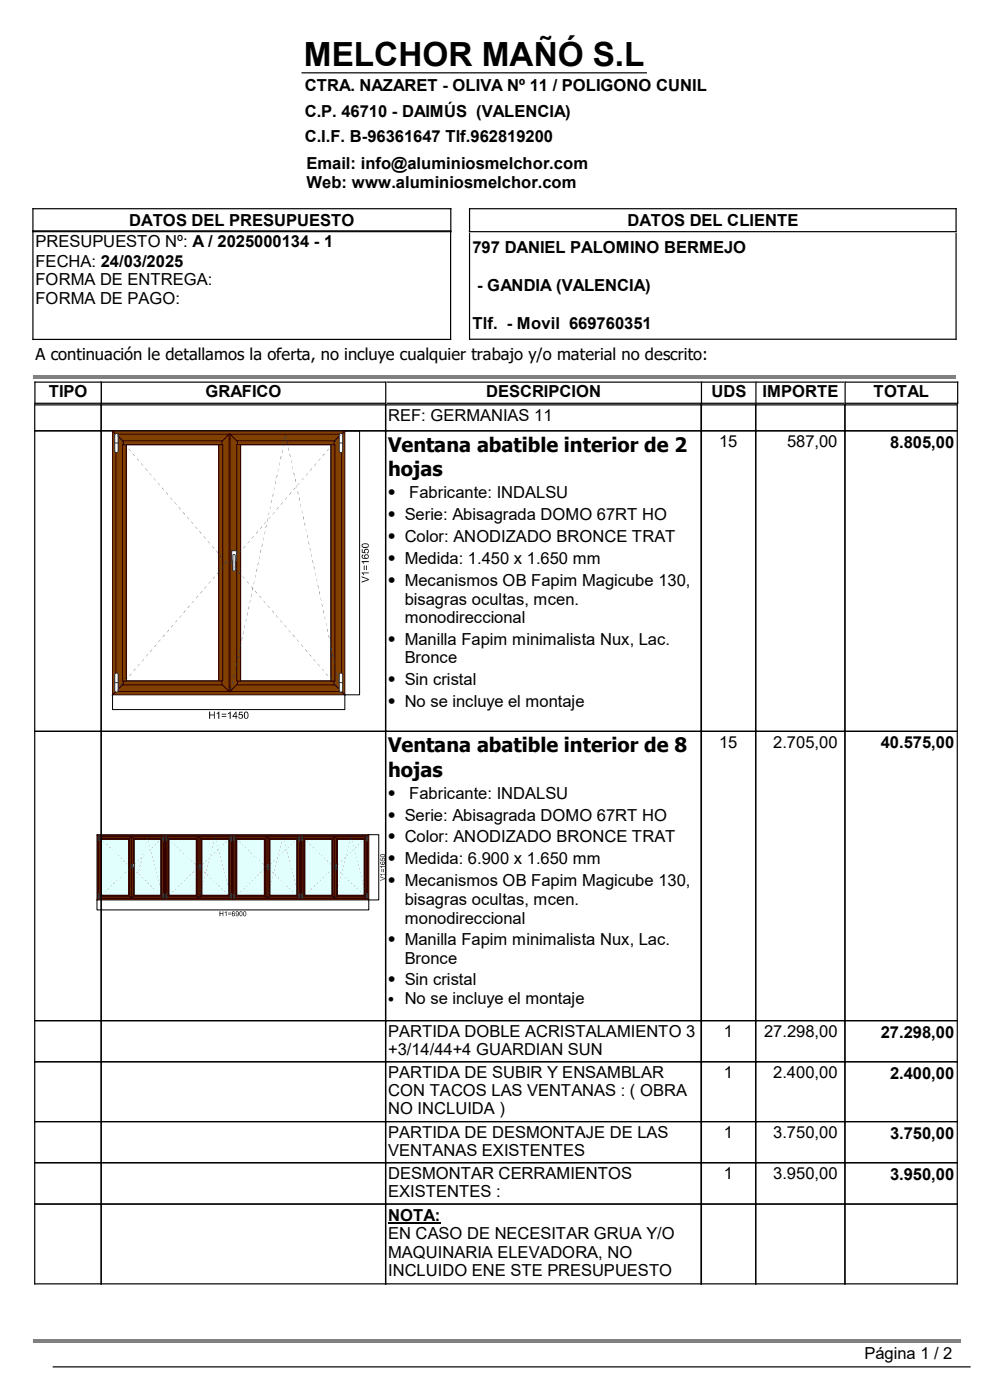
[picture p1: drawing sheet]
<svg xmlns="http://www.w3.org/2000/svg" width="210mm" height="297mm" viewBox="0 0 210 297" stroke-linecap="round" stroke-linejoin="round" font-family="sans-serif">
<path d="M99.6 49h103.2v23h-103.2z" fill="none" stroke="#000" stroke-width=".25"/>
<path d="M99.5 44.2h103.4v5.1h-103.4z" fill="#fff"/>
<path d="M99.6 44.3h103.2v4.8h-103.2z" fill="none" stroke="#000" stroke-width=".25"/>
<path d="M64 7.3h73.2v8.3h-73.2z" fill="#fff"/>
<path d="M64.1 15.5h73" fill="none" stroke="#000" stroke-width=".25"/>
<g fill="#fff">
<path d="M64.1 15.7h137.1v5.3h-137.1z"/>
<path d="M64.1 21.3h137.1v5.3h-137.1z"/>
<path d="M64.1 26.6h137.1v5.3h-137.1z"/>
</g>
<path d="M7 79.6h195.7v.8h-195.7z" fill="#808080"/>
<path d="M7.2 80.1h195.2" fill="none" stroke="#808080" stroke-width=".51"/>
<path d="M6.9 44.2h88.9v5.1h-88.9z" fill="#fff"/>
<path d="M7 49h88.6v23h-88.6v-27.7h88.6v4.8h-88.6M11.3 290h194.5" fill="none" stroke="#000" stroke-width=".25"/>
<path d="M7.3 80.9h14.3v4.8h-14.3z" fill="#fff"/>
<path d="M7.4 81.1h14.1v4.5h-14.1z" fill="none" stroke="#000" stroke-width=".25"/>
<path d="M148.7 80.9h11.8v4.8h-11.8z" fill="#fff"/>
<path d="M148.8 81.1h11.6v4.5h-11.6z" fill="none" stroke="#000" stroke-width=".25"/>
<path d="M81.7 80.9h67.2v4.8h-67.2z" fill="#fff"/>
<path d="M81.8 81.1h67v4.5h-67z" fill="none" stroke="#000" stroke-width=".25"/>
<path d="M160.2 80.9h19.2v4.8h-19.2z" fill="#fff"/>
<path d="M160.4 81.1h18.9v4.5h-18.9z" fill="none" stroke="#000" stroke-width=".25"/>
<path d="M179.2 80.9h24.1v4.8h-24.1z" fill="#fff"/>
<path d="M179.3 81.1h23.9v4.5h-23.9z" fill="none" stroke="#000" stroke-width=".25"/>
<path d="M21.4 80.9h60.6v4.8h-60.6z" fill="#fff"/>
<path d="M7.4 85.9h195.7v5.5h-195.7zM21.5 85.9v69.3h60.3v-69.3M21.5 81.1h60.3v4.5h-60.3zM81.8 85.9v5.5M148.7 85.9v5.5M148.8 85.9v5.5M160.3 85.9v5.5M179.2 85.9v5.5" fill="none" stroke="#000" stroke-width=".25"/>
<path d="M24.6 145.5h24M48.8 145.5h23.6" fill="none" stroke="#804000" stroke-width=".42"/>
<path d="M49.4 92.1h.2v54.6h-.2zM24.6 145.2h24v.5h-24zM48.8 145.2h23.6v.5h-23.6z" fill="none" stroke="#300" stroke-width=".21"/>
<path d="M49.5 92.1v54.6" fill="none" stroke="#804000" stroke-width=".21"/>
<path d="M47.8 93.2h1.9v52.4h-1.9z" fill="#804000"/>
<path d="M47.8 93.2h1.9v52.4h-1.9z" fill="none" stroke="#300" stroke-width=".21"/>
<path d="M25.5 145.8h46l1.7 1.6h-49.3z" fill="#804000"/>
<path d="M25.5 145.8h46l1.7 1.6h-49.3z" fill="none" stroke="#300" stroke-width=".21"/>
<path d="M71.5 93l1.7-1.6v56l-1.7-1.6z" fill="#804000"/>
<path d="M71.5 93l1.7-1.6v56l-1.7-1.6z" fill="none" stroke="#300" stroke-width=".21"/>
<path d="M23.9 91.4l1.6 1.6v52.8l-1.6 1.6z" fill="#804000"/>
<path d="M23.9 91.4l1.6 1.6v52.8l-1.6 1.6z" fill="none" stroke="#300" stroke-width=".21"/>
<path d="M23.9 91.4h49.3l-1.7 1.6h-46z" fill="#804000"/>
<path d="M23.9 91.4h49.3l-1.7 1.6h-46z" fill="none" stroke="#300" stroke-width=".21"/>
<path d="M48.8 92.1h23.6l-2.2 2.3h-19.1z" fill="#804000"/>
<path d="M48.8 92.1h23.6l-2.2 2.3h-19.1z" fill="none" stroke="#300" stroke-width=".21"/>
<path d="M48.8 92.1l2.3 2.3v50l-2.3 2.3z" fill="#804000"/>
<path d="M48.8 92.1l2.3 2.3v50l-2.3 2.3z" fill="none" stroke="#300" stroke-width=".21"/>
<path d="M72.4 92.1v54.6l-2.2-2.3v-50z" fill="#804000"/>
<path d="M72.4 92.1v54.6l-2.2-2.3v-50z" fill="none" stroke="#300" stroke-width=".21"/>
<path d="M51.1 144.4h19.1l2.2 2.3h-23.6z" fill="#804000"/>
<path d="M51.1 144.4h19.1l2.2 2.3h-23.6z" fill="none" stroke="#300" stroke-width=".21"/>
<path d="M24.6 92.1h24l-2.2 2.3h-19.6z" fill="#804000"/>
<path d="M24.6 92.1h24l-2.2 2.3h-19.6z" fill="none" stroke="#300" stroke-width=".21"/>
<path d="M24.6 92.1l2.2 2.3v50l-2.2 2.3z" fill="#804000"/>
<path d="M24.6 92.1l2.2 2.3v50l-2.2 2.3z" fill="none" stroke="#300" stroke-width=".21"/>
<path d="M26.8 144.4h19.6l2.2 2.3h-24z" fill="#804000"/>
<path d="M26.8 144.4h19.6l2.2 2.3h-24z" fill="none" stroke="#300" stroke-width=".21"/>
<path d="M48.6 92.1v54.6l-2.2-2.3v-50z" fill="#804000"/>
<path d="M48.6 92.1v54.6l-2.2-2.3v-50z" fill="none" stroke="#300" stroke-width=".21"/>
<path d="M50.4 144.5h20.5v.8h-20.5z" fill="#804000"/>
<path d="M50.4 144.5h20.5v.8h-20.5z" fill="none" stroke="#300" stroke-width=".21"/>
<path d="M70.2 94.3h.8v50.2h-.8z" fill="#804000"/>
<path d="M70.2 94.3h.8v50.2h-.8z" fill="none" stroke="#300" stroke-width=".21"/>
<path d="M50.4 93.5h20.5v.8h-20.5z" fill="#804000"/>
<path d="M50.4 93.5h20.5v.8h-20.5z" fill="none" stroke="#300" stroke-width=".21"/>
<path d="M50.2 94.3h.8v50.2h-.8z" fill="#804000"/>
<path d="M50.2 94.3h.8v50.2h-.8z" fill="none" stroke="#300" stroke-width=".21"/>
<path d="M46.4 94.3h.8v50.2h-.8z" fill="#804000"/>
<path d="M46.4 94.3h.8v50.2h-.8z" fill="none" stroke="#300" stroke-width=".21"/>
<path d="M26.2 144.5h20.9v.8h-20.9z" fill="#804000"/>
<path d="M26.2 144.5h20.9v.8h-20.9z" fill="none" stroke="#300" stroke-width=".21"/>
<path d="M26 94.3h.8v50.2h-.8z" fill="#804000"/>
<path d="M26 94.3h.8v50.2h-.8z" fill="none" stroke="#300" stroke-width=".21"/>
<path d="M26.2 93.5h20.9v.8h-20.9z" fill="#804000"/>
<path d="M26.2 93.5h20.9v.8h-20.9z" fill="none" stroke="#300" stroke-width=".21"/>
<path d="M24.5 92l.3-.1 .3 .4v3.4l-.3 .3h-.3l-.2-.3v-3.4z" fill="#fff"/>
<path d="M24.3 94h.8M24.5 92l.3-.1 .3 .4v3.4l-.3 .3h-.3l-.2-.3v-3.4z" fill="none" stroke="#333" stroke-width=".21"/>
<path d="M24.5 142.8h.4l.2 .3v3.4l-.3 .4-.5-.4v-3.4z" fill="#fff"/>
<path d="M24.3 144.8h.8M24.5 142.8h.4l.2 .3v3.4l-.3 .4-.5-.4v-3.4z" fill="none" stroke="#333" stroke-width=".21"/>
<path d="M49.1 116.8h1.1v2.1h-1.1z" fill="#fff"/>
<path d="M49.1 116.8h1.1v2.1h-1.1z" fill="none" stroke="#333" stroke-width=".21"/>
<path d="M49.4 117.8l.3-.2 .2 .3v3l-.2 .3-.3-.2z" fill="#fff"/>
<path d="M49.4 117.8l.3-.2 .2 .3v3l-.2 .3-.3-.2z" fill="none" stroke="#333" stroke-width=".21"/>
<path d="M72.1 142.8h.4l.2 .3v3.4l-.3 .4-.3-.1-.1-.3v-3.4z" fill="#fff"/>
<path d="M72 144.8h.7M72.1 142.8h.4l.2 .3v3.4l-.3 .4-.3-.1-.1-.3v-3.4z" fill="none" stroke="#333" stroke-width=".21"/>
<path d="M72.1 92l.3-.1 .3 .4v3.4l-.3 .3h-.3l-.1-.3v-3.4z" fill="#fff"/>
<path d="M72 94h.7M72.1 92l.3-.1 .3 .4v3.4l-.3 .3h-.3l-.1-.3v-3.4z" fill="none" stroke="#333" stroke-width=".21"/>
<path d="M73.2 91.4h3.1v56h-3.1v3.1h-49.3v-3.1" fill="none" stroke="#000" stroke-width=".21"/>
<g fill="#00f">
<path d="M25.2 146l-.4 .5zM26.1 144.9l-.4 .6zM27 143.9l-.5 .5zM27.8 142.9l-.4 .5zM28.7 141.9l-.4 .5zM29.6 140.8l-.4 .6z"/>
<path d="M30.5 139.8l-.4 .5zM31.4 138.8l-.4 .5zM32.3 137.8l-.5 .5zM33.1 136.7l-.4 .5zM34 135.7l-.4 .5zM34.9 134.7l-.4 .5z"/>
<path d="M35.8 133.6l-.4 .6zM36.7 132.6l-.4 .5zM37.5 131.6l-.3 .5zM38.5 130.5l-.4 .6zM39.3 129.5l-.4 .5zM40.2 128.5l-.4 .5z"/>
<path d="M41.1 127.5l-.4 .5zM42 126.4l-.4 .5zM42.8 125.4l-.3 .5zM43.8 124.3l-.5 .6zM44.6 123.3l-.4 .5zM45.5 122.3l-.4 .5z"/>
<path d="M46.4 121.3l-.4 .5zM47.3 120.2l-.4 .5zM48 119.4l-.2 .3zM47.6 118.9l.4 .5zM46.7 117.9l.5 .5zM45.8 116.8l.5 .5z"/>
<path d="M45 115.8l.4 .5zM44.1 114.8l.4 .5zM43.2 113.7l.4 .6zM42.3 112.7l.5 .5zM41.4 111.7l.5 .5zM40.6 110.7l.4 .5z"/>
<path d="M39.7 109.6l.4 .6zM38.8 108.6l.4 .5zM37.9 107.6l.5 .5zM37 106.6l.5 .5zM36.1 105.5l.5 .5zM35.2 104.5l.5 .5z"/>
<path d="M34.3 103.5l.5 .5zM33.5 102.4l.4 .6zM32.6 101.4l.4 .5zM31.7 100.4l.4 .5zM30.8 99.4l.5 .5zM29.9 98.3l.5 .5zM29 97.3l.5 .5zM28.2 96.3l.4 .5zM27.3 95.2l.4 .5zM26.4 94.2l.4 .5zM25.5 93.2l.5 .5zM24.8 92.3l.3 .3z"/>
<path d="M49.1 145.9l-.1 .6zM49.4 144.5l-.1 .7zM49.7 143.2l-.1 .6zM50 141.9l-.2 .6zM50.2 140.5l-.1 .7zM50.5 139.2l-.1 .7zM50.8 137.9l-.1 .7zM51.1 136.6l-.1 .6zM51.4 135.3l-.1 .6zM51.6 133.9v.7zM51.9 132.6l-.1 .6zM52.2 131.3l-.1 .6zM52.5 130l-.1 .6zM52.8 128.6l-.1 .6zM53.1 127.3l-.1 .6zM53.4 125.9l-.1 .7zM53.6 124.6l-.1 .7zM53.9 123.3l-.1 .7zM54.3 122l-.2 .6zM54.5 120.6l-.1 .7zM54.8 119.3l-.1 .7zM55.1 118l-.2 .7zM55.3 116.7l-.1 .6zM55.7 115.3l-.2 .7zM55.9 114l-.1 .7zM56.2 112.7l-.1 .6zM56.5 111.4l-.1 .6zM56.8 110.1l-.1 .6zM57.1 108.7l-.2 .6zM57.4 107.4l-.2 .6zM57.6 106.1l-.1 .6zM57.9 104.7l-.1 .7zM58.2 103.4l-.1 .7zM58.5 102.1l-.1 .6zM58.8 100.8l-.1 .6zM59.1 99.4l-.2 .7zM59.4 98.1l-.2 .7zM59.6 96.8l-.1 .6zM59.9 95.5l-.1 .6zM60.2 94.1l-.1 .7zM60.5 92.8l-.1 .6zM60.6 92.3l.1 .7zM60.9 93.6l.1 .7zM61.1 95l.2 .6zM61.4 96.3l.2 .6zM61.7 97.6l.2 .7zM62 98.9l.2 .7zM62.3 100.3l.1 .6zM62.6 101.6l.1 .6zM62.9 102.9l.1 .7zM63.1 104.3l.2 .6zM63.4 105.6l.2 .6zM63.7 106.9l.2 .7zM64 108.2l.2 .7zM64.3 109.6l.1 .6zM64.6 110.9l.1 .6zM64.9 112.2l.1 .7zM65.1 113.6l.2 .6zM65.4 114.9l.2 .6zM65.7 116.2l.2 .6zM66 117.5l.2 .7zM66.3 118.9l.1 .6zM66.6 120.1l.1 .7zM66.8 121.5l.2 .6zM67.1 122.8l.2 .7zM67.4 124.2l.2 .6zM67.7 125.5l.2 .6zM68 126.8l.2 .7zM68.3 128.1l.1 .7zM68.5 129.5l.2 .6zM68.8 130.8l.2 .6zM69.1 132.1l.2 .7zM69.4 133.5l.2 .6zM69.7 134.8l.1 .6zM70 136.1l.1 .6zM70.3 137.4l.1 .6zM70.5 138.8l.2 .6zM70.8 140.1l.2 .6zM71.1 141.4l.2 .6zM71.4 142.7l.1 .7zM71.7 144.1l.1 .6zM72 145.4l.1 .6zM71.8 146l.5 .5zM70.9 144.9l.5 .6zM70 143.9l.5 .5zM69.2 142.9l.4 .5zM68.3 141.9l.4 .5zM67.4 140.8l.4 .6zM66.5 139.8l.4 .5zM65.6 138.8l.4 .5zM64.7 137.8l.5 .5zM63.8 136.7l.5 .5zM62.9 135.7l.5 .5zM62.1 134.7l.4 .5zM61.2 133.6l.4 .6zM60.3 132.6l.4 .5zM59.4 131.6l.5 .5zM58.5 130.5l.5 .6zM57.7 129.5l.4 .5zM56.8 128.5l.4 .5zM55.9 127.4l.4 .6zM55 126.4l.5 .5zM54.1 125.4l.5 .5zM53.3 124.3l.4 .6zM52.4 123.3l.4 .5zM51.5 122.3l.4 .5zM50.6 121.2l.5 .6zM49.7 120.2l.5 .5zM49 119.4l.3 .3zM49.4 118.9l-.4 .5zM50.2 117.9l-.3 .5zM51.1 116.8l-.3 .5zM52 115.8l-.4 .5zM52.9 114.8l-.4 .5zM53.8 113.7l-.4 .6zM54.7 112.7l-.4 .5zM55.5 111.7l-.3 .5zM56.4 110.7l-.4 .5zM57.3 109.6l-.4 .6zM58.2 108.6l-.4 .5zM59.1 107.6l-.4 .5zM60 106.6l-.4 .5zM60.9 105.5l-.4 .5zM61.7 104.5l-.4 .5zM62.6 103.5l-.4 .5zM63.5 102.4l-.4 .6zM64.4 101.4l-.4 .5zM65.3 100.4l-.4 .5zM66.2 99.4l-.4 .5zM67.1 98.3l-.5 .5zM67.9 97.3l-.4 .5zM68.8 96.3l-.4 .5zM69.7 95.2l-.4 .5zM70.6 94.2l-.4 .5zM71.5 93.2l-.4 .5zM72.2 92.3l.1 .1-.3 .2z"/>
</g>
<g fill="#000">
<path d="M76.7 122.3l1.5 .6v.2l-1.5 .5v-.2l1.4-.5-1.4-.4zM76.7 121.5h1.5v.1h-1.2l.3 .4h-.2zM77.2 120h.1v.9h-.1zM77.6 120h.2v.9h-.2zM76.7 119h1.5v.3h-1.2l.3 .3h-.2zM76.8 117.8l.3-.2v.2a.3 .3 0 0 0-.2 .4 .3 .3 0 0 0 .3 .2h.3a.48 .48 0 0 1 .1-.8 .48 .48 0 0 1 .7 .4 .48 .48 0 0 1-.6 .6h-.5a.52 .52 0 0 1-.4-.8zM77.5 118a.33 .33 0 0 0 .6 0 .33 .33 0 0 0-.6 0zM76.8 116.5h.1v.6l.4 .1a.5 .5 0 0 1 .3-.7 .5 .5 0 0 1 .7 .3 .5 .5 0 0 1-.4 .6l-.1-.2a.32 .32 0 0 0 .3-.4 .32 .32 0 0 0-.5-.2l-.2 .3 .1 .5-.7-.2zM76.8 115.5a.97 .97 0 0 1 1.4 .2 .77 .77 0 0 1-.8 .6 .77 .77 0 0 1-.7-.7zM77 115.5l-.1 .2a.78 .78 0 0 0 1.2 0 .86 .86 0 0 0-1.1-.2z"/>
<path d="M44.4 151h.2v.6h.8v-.6h.2v1.5h-.2v-.7h-.8v.7h-.2zM46 151.3l.5-.3v1.5h-.2v-1.2l-.3 .2zM47 151.4h1v.2h-1zM47 151.9h1v.2h-1zM48.3 151.3l.6-.3v1.5h-.2v-1.2l-.4 .2zM50 151h.2v.9h.2v.2h-.2v.4h-.2v-.4h-.7zM50 151.3l-.5 .6h.5zM50.8 151h.7v.2h-.6l-.1 .4a.51 .51 0 0 1 .7 .2 .51 .51 0 0 1-.3 .7 .51 .51 0 0 1-.7-.4h.3a.33 .33 0 0 0 .4 .1 .33 .33 0 0 0 .1-.5 .33 .33 0 0 0-.5 0l-.2 .1zM51.9 151a.54 .54 0 0 1 .7 .1 .54 .54 0 0 1 .1 .6 .54 .54 0 0 1-.5 .8 .54 .54 0 0 1-.5-.8zM52 151.2a.87 .87 0 0 0 .2 1.2 .78 .78 0 0 0 0-1.3z"/>
</g>
<path d="M148.7 91.4v63.8M148.8 91.4v63.8M160.3 91.4v63.8M179.2 91.4v63.8M81.8 155.2v-63.8h121.3v63.8h-195.7v-63.8h14.1v125.1h60.3v-61.3" fill="none" stroke="#000" stroke-width=".25"/>
<path d="M21.4 177.9h6v12.2h-6zM28.4 177.9h5.8v12.2h-5.8zM35.7 177.9h6.1v12.2h-6.1zM42.7 177.9h5.9v12.2h-5.9zM64.5 177.9h6v12.2h-6zM71.5 177.9h5.9v12.2h-5.9zM50.1 177.9h6.1v12.2h-6.1zM57.1 177.9h6v12.2h-6z" fill-rule="evenodd" fill="#e1fffc"/>
<path d="M42.4 177.5v13M56.8 177.5v13M71.2 177.5v13M21 190.2h13.7M35.3 190.2h13.8M49.7 190.2h13.8M64.1 190.2h13.7" fill="none" stroke="#804000" stroke-width=".21"/>
<path d="M28.1 177.5v13zM42.4 177.5l.1 13zM56.8 177.5l.1 13zM71.2 177.5v13zM21 190.2h6.9zM27.9 190.2h6.8zM35.3 190.2h6.9zM42.2 190.2h6.9zM49.7 190.2h6.9zM56.7 190.2h6.8zM64.1 190.2h6.9zM71 190.2h6.8z" fill="none" stroke="#300" stroke-width=".21"/>
<path d="M56.4 177.8h.5v12.4h-.5z" fill="#804000"/>
<g fill="none" stroke="#300" stroke-width=".21">
<path d="M35.1 177.3l.4 .4v12.6l-.4 .4zM35.1 177.3h14.2l-.4 .4h-13.4zM48.9 177.7l.4-.4v13.4l-.4-.4zM49.5 177.3h14.2l-.4 .4h-13.4zM49.5 177.3l.4 .4v12.6l-.4 .4zM56.4 177.8h.5v12.4h-.5zM63.3 177.7l.4-.4v13.4l-.4-.4zM63.9 177.3h14.1l-.4 .4h-13.3zM63.9 177.3l.4 .4v12.6l-.4 .4zM77.6 177.7l.4-.4v13.4l-.4-.4zM35.5 190.3h13.4l.4 .4h-14.2zM49.5 190.7l.4-.4h13.4l.4 .4z"/>
<path d="M64.3 190.3h13.3l.4 .4h-14.1z"/>
</g>
<path d="M35.1 177.5h14.2M35.3 177.3v13.4M49.1 177.3v13.4M49.5 177.5h14.2M63.9 177.5h14.1M64.1 177.3v13.4M77.8 177.3v13.4M35.1 190.5h14.2M49.5 190.5h14.2M63.9 190.5h14.1" fill="none" stroke="#804000" stroke-width=".38"/>
<path d="M49.7 177.3v13.4M63.5 177.3v13.4" fill="none" stroke="#804000" stroke-width=".42"/>
<path d="M42 177.8h.5v12.4h-.5z" fill="#804000"/>
<path d="M42 177.8h.5v12.4h-.5z" fill="none" stroke="#300" stroke-width=".21"/>
<path d="M70.8 177.8h.4v12.4h-.4z" fill="#804000"/>
<path d="M70.8 177.8h.4v12.4h-.4z" fill="none" stroke="#300" stroke-width=".21"/>
<path d="M27.6 177.8h.5v12.4h-.5z" fill="#804000"/>
<path d="M20.8 177.3l.4 .4v12.6l-.4 .4zM27.6 177.8h.5v12.4h-.5zM34.5 177.7l.4-.4v13.4l-.4-.4zM21 190.5h56.9l.3 .4h-57.6zM21.2 190.3h13.3l.4 .4h-14.1z" fill="none" stroke="#300" stroke-width=".21"/>
<path d="M21 177.3v13.4M20.8 190.5h14.1" fill="none" stroke="#804000" stroke-width=".38"/>
<path d="M34.7 177.3v13.4M20.6 190.7h57.6" fill="none" stroke="#804000" stroke-width=".42"/>
<path d="M63.5 177.3h.6v13.4h-.6z" fill="#804000"/>
<path d="M63.5 177.3h.6v13.4h-.6z" fill="none" stroke="#300" stroke-width=".21"/>
<path d="M49.1 177.3h.6v13.4h-.6z" fill="#804000"/>
<path d="M49.1 177.3h.6v13.4h-.6z" fill="none" stroke="#300" stroke-width=".21"/>
<path d="M34.7 177.3h.6v13.4h-.6z" fill="#804000"/>
<g fill="none" stroke="#300" stroke-width=".21">
<path d="M20.6 177.1l.4 .4v13l-.4 .4zM20.6 177.1h57.6l-.3 .4h-56.9zM20.7 177.5h.3v13h-.3zM20.8 177.3h14.1l-.4 .4h-13.3zM20.8 177.3h14.1v.2h-14.1zM34.7 177.5h.2v13h-.2zM34.7 177.3h.6v13.4h-.6zM35.1 177.5h.2v13h-.2zM35.1 177.3h14.2v.2h-14.2zM49.1 177.5h.2v13h-.2zM49.4 177.5h.3v13h-.3zM49.5 177.3h14.2v.2h-14.2z"/>
<path d="M63.5 177.5h.3v13h-.3zM63.9 177.5h.2v13h-.2zM63.9 177.3h14.1v.2h-14.1zM77.8 177.5h.2v13h-.2zM78.2 177.1v13.8l-.3-.4v-13zM20.8 190.5h14.1v.2h-14.1zM35.1 190.5h14.2v.2h-14.2zM49.5 190.5h14.2v.2h-14.2zM63.9 190.5h14.1v.2h-14.1z"/>
</g>
<path d="M20.8 177.1v13.8M20.8 177.5h14.1M78 177.1v13.8" fill="none" stroke="#804000" stroke-width=".38"/>
<path d="M20.6 177.3h57.6" fill="none" stroke="#804000" stroke-width=".42"/>
<g fill="none" stroke="#804000" stroke-width=".21">
<path d="M20.8 177.4h14.1M20.8 177.5v13M34.8 177.5v13M35.1 177.4h14.2M35.2 177.5v13M49.2 177.5v13M49.5 177.4h14.2M63.9 177.4h14.1M64 177.5v13M77.9 177.5v13M20.8 190.6h14.1M35.1 190.6h14.2"/>
<path d="M49.5 190.6h14.2M63.9 190.6h14.1"/>
</g>
<path d="M49.6 177.5v13M63.6 177.5v13" fill="none" stroke="#804000" stroke-width=".25"/>
<path d="M49.7 177.5l.5 .6v11.8l-.5 .6z" fill="#804000"/>
<path d="M49.7 177.5l.5 .6v11.8l-.5 .6z" fill="none" stroke="#300" stroke-width=".21"/>
<path d="M50.2 189.9h5.9l.5 .6h-6.9z" fill="#804000"/>
<path d="M50.2 189.9h5.9l.5 .6h-6.9z" fill="none" stroke="#300" stroke-width=".21"/>
<path d="M56.6 177.5v13l-.5-.6v-11.8z" fill="#804000"/>
<path d="M56.6 177.5v13l-.5-.6v-11.8z" fill="none" stroke="#300" stroke-width=".21"/>
<path d="M71.6 189.9h5.7l.5 .6h-6.8z" fill="#804000"/>
<path d="M71.6 189.9h5.7l.5 .6h-6.8z" fill="none" stroke="#300" stroke-width=".21"/>
<path d="M64.1 177.5h6.9l-.6 .6h-5.8z" fill="#804000"/>
<path d="M64.1 177.5h6.9l-.6 .6h-5.8z" fill="none" stroke="#300" stroke-width=".21"/>
<path d="M64.1 177.5l.5 .6v11.8l-.5 .6z" fill="#804000"/>
<path d="M64.1 177.5l.5 .6v11.8l-.5 .6z" fill="none" stroke="#300" stroke-width=".21"/>
<path d="M64.6 189.9h5.8l.6 .6h-6.9z" fill="#804000"/>
<path d="M64.6 189.9h5.8l.6 .6h-6.9z" fill="none" stroke="#300" stroke-width=".21"/>
<path d="M70.4 178.1l.6-.6v13l-.6-.6z" fill="#804000"/>
<path d="M70.4 178.1l.6-.6v13l-.6-.6z" fill="none" stroke="#300" stroke-width=".21"/>
<path d="M77.8 177.5v13l-.5-.6v-11.8z" fill="#804000"/>
<path d="M77.8 177.5v13l-.5-.6v-11.8z" fill="none" stroke="#300" stroke-width=".21"/>
<path d="M71 177.5h6.8l-.5 .6h-5.7z" fill="#804000"/>
<path d="M71 177.5h6.8l-.5 .6h-5.7z" fill="none" stroke="#300" stroke-width=".21"/>
<path d="M71 177.5l.6 .6v11.8l-.6 .6z" fill="#804000"/>
<path d="M71 177.5l.6 .6v11.8l-.6 .6z" fill="none" stroke="#300" stroke-width=".21"/>
<path d="M57.2 189.9h5.8l.5 .6h-6.8z" fill="#804000"/>
<path d="M57.2 189.9h5.8l.5 .6h-6.8z" fill="none" stroke="#300" stroke-width=".21"/>
<path d="M28.4 189.9h5.7l.6 .6h-6.8z" fill="#804000"/>
<path d="M28.4 189.9h5.7l.6 .6h-6.8z" fill="none" stroke="#300" stroke-width=".21"/>
<path d="M34.7 177.5v13l-.6-.6v-11.8z" fill="#804000"/>
<path d="M34.7 177.5v13l-.6-.6v-11.8z" fill="none" stroke="#300" stroke-width=".21"/>
<path d="M56.7 177.5l.5 .6v11.8l-.5 .6z" fill="#804000"/>
<path d="M56.7 177.5l.5 .6v11.8l-.5 .6z" fill="none" stroke="#300" stroke-width=".21"/>
<path d="M56.7 177.5h6.8l-.5 .6h-5.8z" fill="#804000"/>
<path d="M56.7 177.5h6.8l-.5 .6h-5.8z" fill="none" stroke="#300" stroke-width=".21"/>
<path d="M63.5 177.5v13l-.5-.6v-11.8z" fill="#804000"/>
<path d="M63.5 177.5v13l-.5-.6v-11.8z" fill="none" stroke="#300" stroke-width=".21"/>
<path d="M21 177.5l.5 .6v11.8l-.5 .6z" fill="#804000"/>
<path d="M21 177.5l.5 .6v11.8l-.5 .6z" fill="none" stroke="#300" stroke-width=".21"/>
<path d="M21.5 189.9h5.8l.6 .6h-6.9z" fill="#804000"/>
<path d="M21.5 189.9h5.8l.6 .6h-6.9z" fill="none" stroke="#300" stroke-width=".21"/>
<path d="M27.9 177.5v13l-.6-.6v-11.8z" fill="#804000"/>
<path d="M27.9 177.5v13l-.6-.6v-11.8z" fill="none" stroke="#300" stroke-width=".21"/>
<path d="M27.9 177.5h6.8l-.6 .6h-5.7z" fill="#804000"/>
<path d="M27.9 177.5h6.8l-.6 .6h-5.7z" fill="none" stroke="#300" stroke-width=".21"/>
<path d="M27.9 177.5l.5 .6v11.8l-.5 .6z" fill="#804000"/>
<path d="M27.9 177.5l.5 .6v11.8l-.5 .6z" fill="none" stroke="#300" stroke-width=".21"/>
<path d="M21 177.5h6.9l-.6 .6h-5.8z" fill="#804000"/>
<path d="M21 177.5h6.9l-.6 .6h-5.8z" fill="none" stroke="#300" stroke-width=".21"/>
<path d="M42.2 177.5v13l-.5-.6v-11.8z" fill="#804000"/>
<path d="M42.2 177.5v13l-.5-.6v-11.8z" fill="none" stroke="#300" stroke-width=".21"/>
<path d="M42.2 177.5l.6 .6v11.8l-.6 .6z" fill="#804000"/>
<path d="M42.2 177.5l.6 .6v11.8l-.6 .6z" fill="none" stroke="#300" stroke-width=".21"/>
<path d="M42.2 177.5h6.9l-.5 .6h-5.8z" fill="#804000"/>
<path d="M42.2 177.5h6.9l-.5 .6h-5.8z" fill="none" stroke="#300" stroke-width=".21"/>
<path d="M49.1 177.5v13l-.5-.6v-11.8z" fill="#804000"/>
<path d="M49.1 177.5v13l-.5-.6v-11.8z" fill="none" stroke="#300" stroke-width=".21"/>
<path d="M42.8 189.9h5.8l.5 .6h-6.9z" fill="#804000"/>
<path d="M42.8 189.9h5.8l.5 .6h-6.9z" fill="none" stroke="#300" stroke-width=".21"/>
<path d="M49.7 177.5h6.9l-.5 .6h-5.9z" fill="#804000"/>
<path d="M49.7 177.5h6.9l-.5 .6h-5.9z" fill="none" stroke="#300" stroke-width=".21"/>
<path d="M35.3 177.5h6.9l-.5 .6h-5.9z" fill="#804000"/>
<path d="M35.3 177.5h6.9l-.5 .6h-5.9z" fill="none" stroke="#300" stroke-width=".21"/>
<path d="M35.3 177.5l.5 .6v11.8l-.5 .6z" fill="#804000"/>
<path d="M35.3 177.5l.5 .6v11.8l-.5 .6z" fill="none" stroke="#300" stroke-width=".21"/>
<path d="M35.8 189.9h5.9l.5 .6h-6.9z" fill="#804000"/>
<g fill="none" stroke="#300" stroke-width=".21">
<path d="M21.3 178.1h.2v11.8h-.2zM21.3 177.8h6.2v.3h-6.2zM27.3 178.1h.2v11.8h-.2zM28.2 178.1h.2v11.8h-.2zM28.3 177.8h6v.3h-6zM34.2 178.1h.1v11.8h-.1zM35.6 178.1h.2v11.8h-.2zM35.6 177.8h6.2v.3h-6.2zM41.7 178.1h.2v11.8h-.2zM42.6 178.1h.2v11.8h-.2zM42.6 177.8h6.1v.3h-6.1zM48.6 178.1h.2v11.8h-.2z"/>
<path d="M50 178.1h.2v11.8h-.2zM50 177.8h6.3v.3h-6.3zM56.1 178.1h.2v11.8h-.2zM57 178.1h.2v11.8h-.2zM57.1 177.8h6v.3h-6zM63 178.1h.2v11.8h-.2zM64.4 178.1h.2v11.8h-.2zM64.5 177.8h6.1v.3h-6.1zM70.4 178.1h.3v11.8h-.3zM71.4 178.1h.2v11.8h-.2zM71.4 177.8h6v.3h-6zM77.3 178.1h.2v11.8h-.2z"/>
<path d="M21.3 189.9h6.2v.3h-6.2zM28.3 189.9h6v.3h-6zM35.6 189.9h6.2v.3h-6.2zM35.8 189.9h5.9l.5 .6h-6.9zM42.6 189.9h6.1v.3h-6.1zM50 189.9h6.3v.3h-6.3zM57.1 189.9h6v.3h-6zM64.5 189.9h6.1v.3h-6.1zM71.4 189.9h6v.3h-6z"/>
</g>
<g fill="none" stroke="#804000" stroke-width=".21">
<path d="M21.3 177.9h6.2M21.4 178.1v11.8M27.4 178.1v11.8M28.3 177.9h6M28.3 178.1v11.8M34.2 178.1v11.8M35.6 177.9h6.2M35.7 178.1v11.8M41.8 178.1v11.8M42.6 177.9h6.1M42.7 178.1v11.8M48.7 178.1v11.8"/>
<path d="M50 177.9h6.3M50.1 178.1v11.8M56.2 178.1v11.8M57.1 177.9h6M57.1 178.1v11.8M63.1 178.1v11.8M64.5 177.9h6.1M64.5 178.1v11.8M70.5 178.1v11.8M71.4 177.9h6M71.5 178.1v11.8M77.4 178.1v11.8"/>
<path d="M21.3 190.1h6.2M28.3 190.1h6M35.6 190.1h6.2M42.6 190.1h6.1M50 190.1h6.3M57.1 190.1h6M64.5 190.1h6.1M71.4 190.1h6"/>
</g>
<path d="M21 177.4l.1 .1-.1 .9h-.1z" fill="#fff"/>
<path d="M20.9 177.9h.2M21 177.4l.1 .1-.1 .9h-.1z" fill="none" stroke="#333" stroke-width=".21"/>
<path d="M20.9 189.6l.2 .1-.1 .9z" fill="#fff"/>
<path d="M20.9 189.6l.2 .1-.1 .9zM20.9 190.1h.2" fill="none" stroke="#333" stroke-width=".21"/>
<path d="M34.6 189.5l.2 .1-.1 .9h-.1z" fill="#fff"/>
<path d="M34.6 190h.2M34.6 189.5l.2 .1-.1 .9h-.1z" fill="none" stroke="#333" stroke-width=".21"/>
<path d="M34.6 177.5h.2l-.1 1z" fill="#fff"/>
<path d="M34.6 178h.2M34.6 177.5h.2l-.1 1z" fill="none" stroke="#333" stroke-width=".21"/>
<path d="M28 183.4h.2v.5h-.2z" fill="#fff"/>
<path d="M28 183.4h.2v.5h-.2z" fill="none" stroke="#333" stroke-width=".21"/>
<path d="M28.1 183.6l.1 .8h-.2z" fill="#fff"/>
<path d="M28.1 183.6l.1 .8h-.2z" fill="none" stroke="#333" stroke-width=".21"/>
<path d="M35.3 177.4l.1 .1-.1 .9h-.1z" fill="#fff"/>
<path d="M35.2 177.9h.2M35.3 177.4l.1 .1-.1 .9h-.1z" fill="none" stroke="#333" stroke-width=".21"/>
<path d="M35.2 189.6l.2 .1-.1 .9z" fill="#fff"/>
<path d="M35.2 189.6l.2 .1-.1 .9zM35.2 190.1h.2" fill="none" stroke="#333" stroke-width=".21"/>
<path d="M49 189.6h.1v.9h-.1z" fill="#fff"/>
<path d="M49 190h.1M49 189.6h.1v.9h-.1z" fill="none" stroke="#333" stroke-width=".21"/>
<path d="M49 177.5h.1v1l-.1-.1z" fill="#fff"/>
<path d="M49 178h.1M49 177.5h.1v1l-.1-.1z" fill="none" stroke="#333" stroke-width=".21"/>
<path d="M42.3 183.4h.3v.5h-.3z" fill="#fff"/>
<path d="M42.3 183.4h.3v.5h-.3z" fill="none" stroke="#333" stroke-width=".21"/>
<path d="M42.4 183.6h.1v.8z" fill="#fff"/>
<path d="M42.4 183.6h.1v.8z" fill="none" stroke="#333" stroke-width=".21"/>
<path d="M64.1 177.4l.1 .1v.9h-.1z" fill="#fff"/>
<path d="M64.1 177.9h.1M64.1 177.4l.1 .1v.9h-.1z" fill="none" stroke="#333" stroke-width=".21"/>
<path d="M64.1 189.6l.1 .1-.1 .9z" fill="#fff"/>
<path d="M64.1 189.6l.1 .1-.1 .9zM64.1 190.1h.1" fill="none" stroke="#333" stroke-width=".21"/>
<path d="M77.8 189.5l.1 .1v.9h-.2z" fill="#fff"/>
<path d="M77.7 190h.2M77.8 189.5l.1 .1v.9h-.2z" fill="none" stroke="#333" stroke-width=".21"/>
<path d="M77.8 177.5h.1l-.1 1z" fill="#fff"/>
<path d="M77.7 178h.2M77.8 177.5h.1l-.1 1z" fill="none" stroke="#333" stroke-width=".21"/>
<path d="M71.1 183.4h.3v.5h-.3z" fill="#fff"/>
<path d="M71.1 183.4h.3v.5h-.3z" fill="none" stroke="#333" stroke-width=".21"/>
<path d="M71.2 183.6h.1v.8h-.1z" fill="#fff"/>
<path d="M71.2 183.6h.1v.8h-.1z" fill="none" stroke="#333" stroke-width=".21"/>
<path d="M49.6 177.4h.2l-.1 1h-.1z" fill="#fff"/>
<path d="M49.6 177.4h.2l-.1 1h-.1zM49.6 177.9h.2" fill="none" stroke="#333" stroke-width=".21"/>
<path d="M49.7 189.6l.1 .1-.1 .9h-.1z" fill="#fff"/>
<path d="M49.6 190.1h.2M49.7 189.6l.1 .1-.1 .9h-.1z" fill="none" stroke="#333" stroke-width=".21"/>
<path d="M63.5 189.5l.1 .1-.1 .9h-.1z" fill="#fff"/>
<path d="M63.4 190h.2M63.5 189.5l.1 .1-.1 .9h-.1z" fill="none" stroke="#333" stroke-width=".21"/>
<path d="M63.5 177.5h.1l-.1 1z" fill="#fff"/>
<path d="M63.4 178h.2M63.5 177.5h.1l-.1 1z" fill="none" stroke="#333" stroke-width=".21"/>
<path d="M56.8 183.4h.2v.5h-.2z" fill="#fff"/>
<path d="M56.8 183.4h.2v.5h-.2z" fill="none" stroke="#333" stroke-width=".21"/>
<path d="M56.8 183.6h.1v.8z" fill="#fff"/>
<path d="M56.8 183.6h.1v.8z" fill="none" stroke="#333" stroke-width=".21"/>
<path d="M78.2 177.1h2.1v13.8h-2.1v2.1h-57.6v-2.1" fill="none" stroke="#000" stroke-width=".21"/>
<g fill="#00f">
<path d="M21.3 190.2l-.3 .3zM21.6 189.9l.3-.3zM22.2 189.3l.3-.3zM22.8 188.7l.3-.3zM23.5 188.1l.2-.3zM24.3 187.2l-.3 .3zM24.6 186.9l.3-.3zM25.5 186.1l-.2 .3zM25.9 185.8l.3-.3zM26.5 185.2l.3-.3zM27.3 184.3l-.2 .3zM27.4 183.7l.3 .3zM26.8 183.1l.3 .3zM26.2 182.5l.3 .3zM25.6 181.9l.3 .3zM25 181.4l.3 .3zM24.4 180.8l.3 .3zM23.7 180.2l.4 .3zM23.2 179.6l.3 .3zM22.6 179l.3 .3zM21.9 178.4l.3 .3zM21.3 177.8l.3 .3z"/>
<path d="M28 190.1l-.1 .4zM28.2 189.2v.5zM28.4 188.4v.4zM28.7 187.6l-.1 .4zM28.9 186.8l-.1 .4zM29.1 186l-.1 .4zM29.3 185.2l-.1 .3zM29.5 184.4l-.1 .3zM29.7 183.5l-.1 .4zM29.9 182.7l-.1 .4zM30.2 181.9l-.1 .4zM30.4 181.1l-.1 .4zM30.6 180.3l-.1 .3zM30.8 179.5l-.1 .3zM31 178.6l-.1 .4zM31.2 177.8l-.1 .4zM31.3 177.5l.1 .4zM31.5 178.4l.1 .4zM31.7 179.2l.1 .4zM31.9 180l.1 .4zM32.1 180.8l.2 .4zM32.3 181.6l.2 .4zM32.6 182.5l.1 .3zM32.8 183.3l.1 .4zM33 184.1l.1 .4zM33.2 184.9l.1 .4zM33.4 185.7l.1 .4zM33.6 186.6l.1 .3zM33.8 187.4l.2 .4zM34 188.2l.2 .4zM34.2 189l.2 .4zM34.5 189.8l.1 .4zM34.3 190.2l.4 .3zM33.7 189.6l.3 .3zM33.1 189l.3 .3zM32.5 188.4l.3 .3zM31.9 187.8l.3 .3zM31.3 187.2l.3 .3zM30.7 186.6l.3 .3zM30.1 186.1l.3 .3zM29.5 185.5l.3 .3zM28.9 184.9l.3 .3zM28.3 184.3l.3 .3zM27.9 184l.3-.3zM28.5 183.4l.3-.3zM29.4 182.5l-.2 .3zM30 181.9l-.2 .3zM30.6 181.4l-.2 .3zM31.2 180.8l-.2 .3zM31.6 180.5l.3-.3zM32.2 179.9l.3-.3zM32.8 179.3l.3-.3zM33.4 178.7l.3-.3zM34.3 177.8l-.3 .3z"/>
<path d="M35.6 190.2l-.3 .3zM35.9 189.9l.3-.3zM36.5 189.3l.3-.3zM37.1 188.7l.3-.3zM37.8 188.1l.3-.3zM38.4 187.5l.3-.3zM39 186.9l.3-.2zM39.6 186.4l.3-.3zM40.2 185.8l.3-.3zM40.8 185.2l.3-.3zM41.7 184.3l-.3 .3zM41.8 183.7l.3 .3zM41.1 183.1l.4 .3zM40.6 182.5l.3 .3zM39.9 182l.4 .2zM39.3 181.4l.3 .3zM38.7 180.8l.3 .3zM38.1 180.2l.3 .3zM37.5 179.6l.3 .3zM36.9 179.1l.3 .2zM36.3 178.5l.3 .3zM35.6 177.9l.4 .3z"/>
<path d="M42.4 190.1l-.1 .4zM42.6 189.3l-.1 .4zM42.8 188.4l-.1 .4zM43 187.6l-.1 .4zM43.3 186.8l-.2 .4zM43.4 186l-.1 .4zM43.6 185.2v.3zM43.9 184.4l-.1 .3zM44.1 183.5l-.1 .4zM44.3 182.7l-.1 .4zM44.5 181.9l-.1 .4zM44.7 181.1v.4zM45 180.3l-.1 .3zM45.2 179.4l-.1 .4zM45.4 178.6l-.1 .4zM45.6 177.8l-.1 .4zM45.7 177.5l.1 .4zM45.9 178.4l.1 .4zM46.1 179.2l.1 .4zM46.3 180l.1 .4zM46.5 180.8l.2 .4zM46.7 181.6l.2 .4zM46.9 182.5l.2 .3zM47.2 183.3l.1 .4zM47.4 184.1l.1 .4zM47.6 184.9l.1 .4zM47.8 185.7l.1 .4zM48 186.6l.1 .3zM48.2 187.4l.2 .3zM48.4 188.2l.2 .4zM48.7 189l.1 .4zM48.9 189.8l.1 .4zM48.8 190.2l.3 .3zM48.1 189.6l.4 .3zM47.5 189l.3 .3zM46.9 188.4l.3 .3zM46.3 187.8l.3 .3zM45.7 187.2l.3 .3zM45.1 186.7l.3 .3zM44.5 186.1l.3 .3zM43.9 185.5l.3 .3zM43.3 184.9l.3 .3zM42.6 184.3l.4 .3zM42.3 184l.3-.3zM42.9 183.4l.3-.3zM43.8 182.5l-.3 .3zM44.1 182.2l.3-.2zM45 181.4l-.3 .3zM45.3 181.1l.3-.3zM46.2 180.2l-.2 .3zM46.6 179.9l.3-.3zM47.5 179l-.3 .3zM48 178.5l-.2 .3zM48.4 178.1l.3-.2z"/>
<path d="M64.4 190.2l-.3 .3zM64.7 189.9l.3-.3zM65.4 189.3l.3-.3zM66 188.7l.3-.3zM66.5 188.1l.4-.3zM67.4 187.2l-.2 .3zM67.8 186.9l.3-.3zM68.7 186.1l-.3 .3zM69 185.8l.3-.3zM69.6 185.2l.3-.3zM70.5 184.3l-.3 .3zM70.6 183.7l.3 .3zM69.9 183.1l.3 .3zM69.3 182.5l.3 .3zM68.7 181.9l.3 .3zM68.1 181.4l.3 .3zM67.5 180.8l.3 .3zM66.9 180.2l.3 .3zM66.3 179.6l.3 .3zM65.7 179l.3 .3zM65.1 178.4l.3 .3zM64.5 177.8l.3 .3z"/>
<path d="M71.2 190.1l-.1 .4zM71.4 189.2l-.1 .5zM71.6 188.4l-.1 .4zM71.8 187.6l-.1 .4zM72.1 186.8l-.2 .4zM72.2 186l-.1 .4zM72.4 185.2l-.1 .3zM72.6 184.4v.3zM72.9 183.5l-.1 .4zM73.1 182.7l-.1 .4zM73.3 181.9l-.1 .4zM73.5 181.1l-.1 .4zM73.7 180.3l-.1 .3zM73.9 179.5l-.1 .3zM74.1 178.6l-.1 .4zM74.3 177.8v.4zM74.4 177.5l.1 .4zM74.6 178.4l.2 .4zM74.8 179.2l.2 .4zM75.1 180l.1 .4zM75.3 180.8l.1 .4zM75.5 181.6l.1 .4zM75.7 182.5l.1 .3zM75.9 183.3l.1 .4zM76.1 184.1l.1 .4zM76.3 184.9l.2 .4zM76.5 185.7l.2 .4zM76.8 186.6l.1 .3zM77 187.4l.1 .4zM77.2 188.2l.1 .4zM77.4 189l.1 .4zM77.6 189.8l.1 .4zM77.5 190.2l.3 .3zM76.9 189.6l.3 .3zM76.3 189l.3 .3zM75.6 188.4l.3 .3zM75.1 187.8l.3 .3zM74.4 187.2l.4 .3zM73.8 186.6l.3 .3zM73.2 186.1l.3 .3zM72.6 185.5l.3 .3zM72 184.9l.3 .3zM71.4 184.3l.3 .3zM71.1 184l.3-.3zM71.7 183.4l.3-.3zM72.3 182.8l.3-.3zM73.2 181.9l-.3 .3zM73.8 181.4l-.3 .3zM74.4 180.8l-.3 .3zM74.7 180.5l.3-.3zM75.3 179.9l.3-.3zM75.9 179.3l.3-.3zM76.5 178.7l.3-.3zM77.4 177.8l-.2 .3z"/>
<path d="M50 190.2l-.3 .3zM50.6 189.6l-.3 .3zM50.9 189.3l.3-.3zM51.6 188.7l.3-.3zM52.2 188.1l.3-.3zM53 187.2l-.2 .3zM53.4 186.9l.3-.2zM54 186.4l.3-.3zM54.6 185.8l.3-.3zM55.2 185.2l.3-.3zM56.1 184.3l-.3 .3zM56.2 183.7l.3 .3zM55.6 183.1l.3 .3zM54.9 182.5l.4 .3zM54.4 182l.3 .2zM53.8 181.4l.3 .3zM53.1 180.8l.3 .3zM52.5 180.2l.3 .3zM51.9 179.6l.3 .3zM51.3 179l.3 .3zM50.7 178.5l.3 .3zM50.1 177.9l.3 .3z"/>
<path d="M56.8 190.1l-.1 .4zM57 189.2l-.1 .5zM57.2 188.4l-.1 .4zM57.4 187.6v.4zM57.7 186.8l-.1 .4zM57.9 186l-.1 .4zM58.1 185.2l-.1 .3zM58.3 184.4l-.1 .3zM58.5 183.5l-.1 .4zM58.7 182.7l-.1 .4zM59 181.9l-.2 .4zM59.1 181.1v.4zM59.4 180.3l-.1 .3zM59.6 179.5l-.1 .3zM59.8 178.6l-.1 .4zM60 177.8l-.1 .4zM60.1 177.5l.1 .4zM60.3 178.4l.1 .4zM60.5 179.2l.1 .4zM60.7 180l.2 .4zM61 180.8v.4zM61.1 181.7l.2 .3zM61.3 182.5l.2 .3zM61.6 183.3l.1 .4zM61.8 184.1l.1 .4zM62 184.9l.1 .4zM62.2 185.7l.2 .4zM62.4 186.5l.2 .4zM62.7 187.4l.1 .3zM62.9 188.2l.1 .4zM63.1 189l.1 .4zM63.3 189.8l.1 .4zM63.2 190.2l.3 .3zM62.6 189.6l.3 .3zM62 189l.3 .3zM61.3 188.4l.3 .3zM60.7 187.8l.3 .3zM60.1 187.2l.3 .3zM59.5 186.7l.3 .2zM58.9 186.1l.3 .3zM58.3 185.5l.3 .3zM57.7 184.9l.3 .3zM57.1 184.3l.3 .3zM56.7 184l.3-.3zM57.6 183.1l-.3 .3zM57.9 182.8l.4-.3zM58.5 182.2l.3-.2zM59.1 181.7l.3-.3zM60 180.8l-.2 .3zM60.4 180.5l.3-.3zM61.3 179.6l-.3 .3zM61.6 179.3l.3-.3zM62.2 178.8l.3-.3zM63.1 177.9l-.3 .3z"/>
</g>
<g fill="#000">
<path d="M46.6 193.3h.1v.5h.5v-.5h.2v1.1h-.2v-.5h-.5v.5h-.1zM47.7 193.6l.3-.3v1.1h-.1v-.9l-.2 .2zM48.4 193.6h.7v.2h-.7zM48.4 194l.7 .1zM49.3 193.5l.3-.2 .2 .3-.4-.1-.1 .3a.33 .33 0 0 1 .5 .1 .33 .33 0 0 1-.2 .5 .33 .33 0 0 1-.4-.3zM49.3 194.1a.21 .21 0 0 0 .4 0 .21 .21 0 0 0-.4 0zM50.1 193.4a.46 .46 0 0 1 .6 .5 .46 .46 0 0 1-.6 .4l-.1-.2 .4 .2 .1-.4a.33 .33 0 0 1-.4 0 .33 .33 0 0 1 0-.5zM50.1 193.7a.21 .21 0 0 0 .4 0 .21 .21 0 0 0-.4 0zM50.9 193.4a.5 .5 0 0 1 .6 .4 .5 .5 0 0 1-.5 .6l-.2-.4zM51 193.5v.8a.42 .42 0 0 0 .3-.4 .42 .42 0 0 0-.3-.4zM51.7 193.4a.5 .5 0 0 1 .6 .4 .5 .5 0 0 1-.5 .6 .73 .73 0 0 1-.1-1zM51.8 193.5l-.1 .3 .1 .5a.42 .42 0 0 0 .3-.4 .42 .42 0 0 0-.3-.4z"/>
<path d="M80.6 185.9l1.1 .5v.1l-1.1 .4v-.2l1-.3-1-.3zM80.6 185.4l1.1 .1h-.8l.1 .3h-.1zM80.9 184.4h.2v.6h-.2zM81.3 184.4h.1v.6h-.1zM80.6 183.8h1.1v.1h-.8l.1 .2h-.1zM80.7 182.9l.2-.1-.1 .4 .4 .1a.32 .32 0 0 1 0-.5 .32 .32 0 0 1 .5 .2 .32 .32 0 0 1-.3 .4 .46 .46 0 0 1-.5 0 .46 .46 0 0 1-.2-.5zM81.2 183.1a.21 .21 0 0 0 .4 0 .21 .21 0 0 0-.4 0zM80.7 182l.1 .4 .3 .1a.34 .34 0 0 1 .1-.5 .34 .34 0 0 1 .5 .2 .34 .34 0 0 1-.3 .5v-.2a.21 .21 0 0 0 .1-.3 .21 .21 0 0 0-.4 0 .21 .21 0 0 0 .1 .3v.1l-.5-.1zM80.7 181.4l.2-.2a.39 .39 0 0 1 .7 .1 .39 .39 0 0 1-.4 .6 .4 .4 0 0 1-.5-.5zM80.9 181.4h-.1a.41 .41 0 0 0 .4 .3 .41 .41 0 0 0 .4-.3z"/>
</g>
<path d="M148.7 155.2v117.2M148.8 155.2v117.2M160.3 155.2v117.2M179.2 155.2v117.2M7.4 216.5h195.7M81.8 216.5v55.9M7.4 225.3h195.7M7.4 238h195.7M7.4 246.7h195.7M7.4 255.4h195.7M21.5 272.4v-117.2h-14.1v117.2h195.7v-117.2h-121.3v117.2" fill="none" stroke="#000" stroke-width=".25"/>
<path d="M82.3 259.5h11.1" fill="none" stroke="#000" stroke-width=".38"/>
<path d="M7 284h196.7v.8h-196.7z" fill="#808080"/>
<path d="M7.2 284.5h196.3" fill="none" stroke="#808080" stroke-width=".51"/>
<text font-size="7.1" x="64.5" y="14.1">MELCHOR MAÑÓ S.L.</text>
<g font-size="4.2">
<text x="82.3" y="95.9">Ventana abatible interior de 2</text>
<text x="82.3" y="101">hojas</text>
<text x="82.3" y="159.6">Ventana abatible interior de 8</text>
<text x="82.3" y="164.8">hojas</text>
</g>
<g font-size="3.5">
<text x="64.6" y="19.3">CTRA. NAZARET - OLIVA Nº 11 / POLIGONO CUNIL</text>
<text x="64.6" y="24.8">C.P. 46710 - DAIMÚS (VALENCIA)</text>
<text x="64.6" y="30.1">C.I.F. B-96361647 Tlf.962819200</text>
<text x="65" y="35.8">Email: info@aluminiosmelchor.com</text>
<text x="65" y="39.8">Web: www.aluminiosmelchor.com</text>
<text x="27.4" y="47.9">DATOS DEL PRESUPUESTO</text>
<text x="133.1" y="47.9">DATOS DEL CLIENTE</text>
<text x="7.5" y="52.5">PRESUPUESTO Nº: A / 2025000134 - 1</text>
<text x="100.2" y="53.6">797 DANIEL PALOMINO BERMEJO</text>
<text x="7.5" y="56.6">FECHA: 24/03/2025</text>
<text x="7.5" y="60.5">FORMA DE ENTREGA:</text>
<text x="7.5" y="64.4">FORMA DE PAGO:</text>
<text x="101.2" y="61.7">- GANDIA (VALENCIA)</text>
<text x="100.2" y="69.9">Tlf. - Movil 669760351</text>
<text x="7.5" y="76.5">A continuación le detallamos la oferta, no incluye cualquier trabajo y/o material no descrito:</text>
<text x="10.3" y="84.3">TIPO</text>
<text x="43.6" y="84.3">GRAFICO</text>
<text x="82.3" y="89.2">REF: GERMANIAS 11</text>
<text x="103.1" y="84.3">DESCRIPCION</text>
<text x="150.9" y="84.3">UDS</text>
<text x="161.8" y="84.3">IMPORTE</text>
<text x="185.3" y="84.3">TOTAL</text>
<text x="152.6" y="94.9">15</text>
<text x="167" y="94.9">587,00</text>
<text x="188.8" y="95">8.805,00</text>
<text x="82.3" y="105.7">⦁</text>
<text x="86.8" y="105.7">Fabricante: INDALSU</text>
<text x="82.3" y="110.3">⦁ Serie: Abisagrada DOMO 67RT HO</text>
<text x="82.3" y="115">⦁ Color: ANODIZADO BRONCE TRAT</text>
<text x="82.3" y="119.6">⦁ Medida: 1.450 x 1.650 mm</text>
<text x="82.3" y="124.3">⦁ Mecanismos OB Fapim Magicube 130,</text>
<text x="85.9" y="128.3">bisagras ocultas, mcen.</text>
<text x="82.3" y="136.7">⦁ Manilla Fapim minimalista Nux, Lac.</text>
<text x="85.9" y="132.2">monodireccional</text>
<text x="85.9" y="140.8">Bronce</text>
<text x="82.3" y="145.3">⦁ Sin cristal</text>
<text x="82.3" y="149.9">⦁ No se incluye el montaje</text>
<text x="152.6" y="158.7">15</text>
<text x="164" y="158.7">2.705,00</text>
<text x="186.9" y="158.8">40.575,00</text>
<text x="82.3" y="169.4">⦁</text>
<text x="86.8" y="169.4">Fabricante: INDALSU</text>
<text x="82.3" y="174.1">⦁ Serie: Abisagrada DOMO 67RT HO</text>
<text x="82.3" y="178.7">⦁ Color: ANODIZADO BRONCE TRAT</text>
<text x="82.3" y="183.4">⦁ Medida: 6.900 x 1.650 mm</text>
<text x="82.3" y="188">⦁ Mecanismos OB Fapim Magicube 130,</text>
<text x="85.9" y="192.1">bisagras ocultas, mcen.</text>
<text x="85.9" y="196">monodireccional</text>
<text x="82.3" y="200.5">⦁ Manilla Fapim minimalista Nux, Lac.</text>
<text x="82.3" y="209">⦁ Sin cristal</text>
<text x="85.9" y="204.5">Bronce</text>
<text x="85.9" y="213.1">No se incluye el montaje</text>
<text x="82.3" y="219.9">PARTIDA DOBLE ACRISTALAMIENTO 3</text>
<text x="153.6" y="220">1</text>
<text x="162.1" y="220">27.298,00</text>
<text x="186.9" y="220.2">27.298,00</text>
<text x="82.3" y="223.8">+3/14/44+4 GUARDIAN SUN</text>
<text x="82.3" y="228.6">PARTIDA DE SUBIR Y ENSAMBLAR</text>
<text x="82.3" y="232.5">CON TACOS LAS VENTANAS : ( OBRA</text>
<text x="153.6" y="228.8">1</text>
<text x="164" y="228.8">2.400,00</text>
<text x="188.8" y="228.9">2.400,00</text>
<text x="82.3" y="236.4">NO INCLUIDA )</text>
<text x="82.3" y="241.3">PARTIDA DE DESMONTAJE DE LAS</text>
<text x="82.3" y="245.2">VENTANAS EXISTENTES</text>
<text x="153.6" y="241.5">1</text>
<text x="164" y="241.5">3.750,00</text>
<text x="188.8" y="241.6">3.750,00</text>
<text x="82.3" y="250.1">DESMONTAR CERRAMIENTOS</text>
<text x="153.6" y="250.2">1</text>
<text x="164" y="250.2">3.950,00</text>
<text x="188.8" y="250.3">3.950,00</text>
<text x="82.3" y="254">EXISTENTES :</text>
<text x="82.3" y="259">NOTA:</text>
<text x="82.3" y="262.9">EN CASO DE NECESITAR GRUA Y/O</text>
<text x="82.3" y="266.8">MAQUINARIA ELEVADORA, NO</text>
<text x="82.3" y="270.6">INCLUIDO ENE STE PRESUPUESTO</text>
<text x="183.4" y="288.2">Página 1 / 2</text>
</g>
<text font-size="2.8" x="82.3" y="213.1">⦁</text>
</svg>
